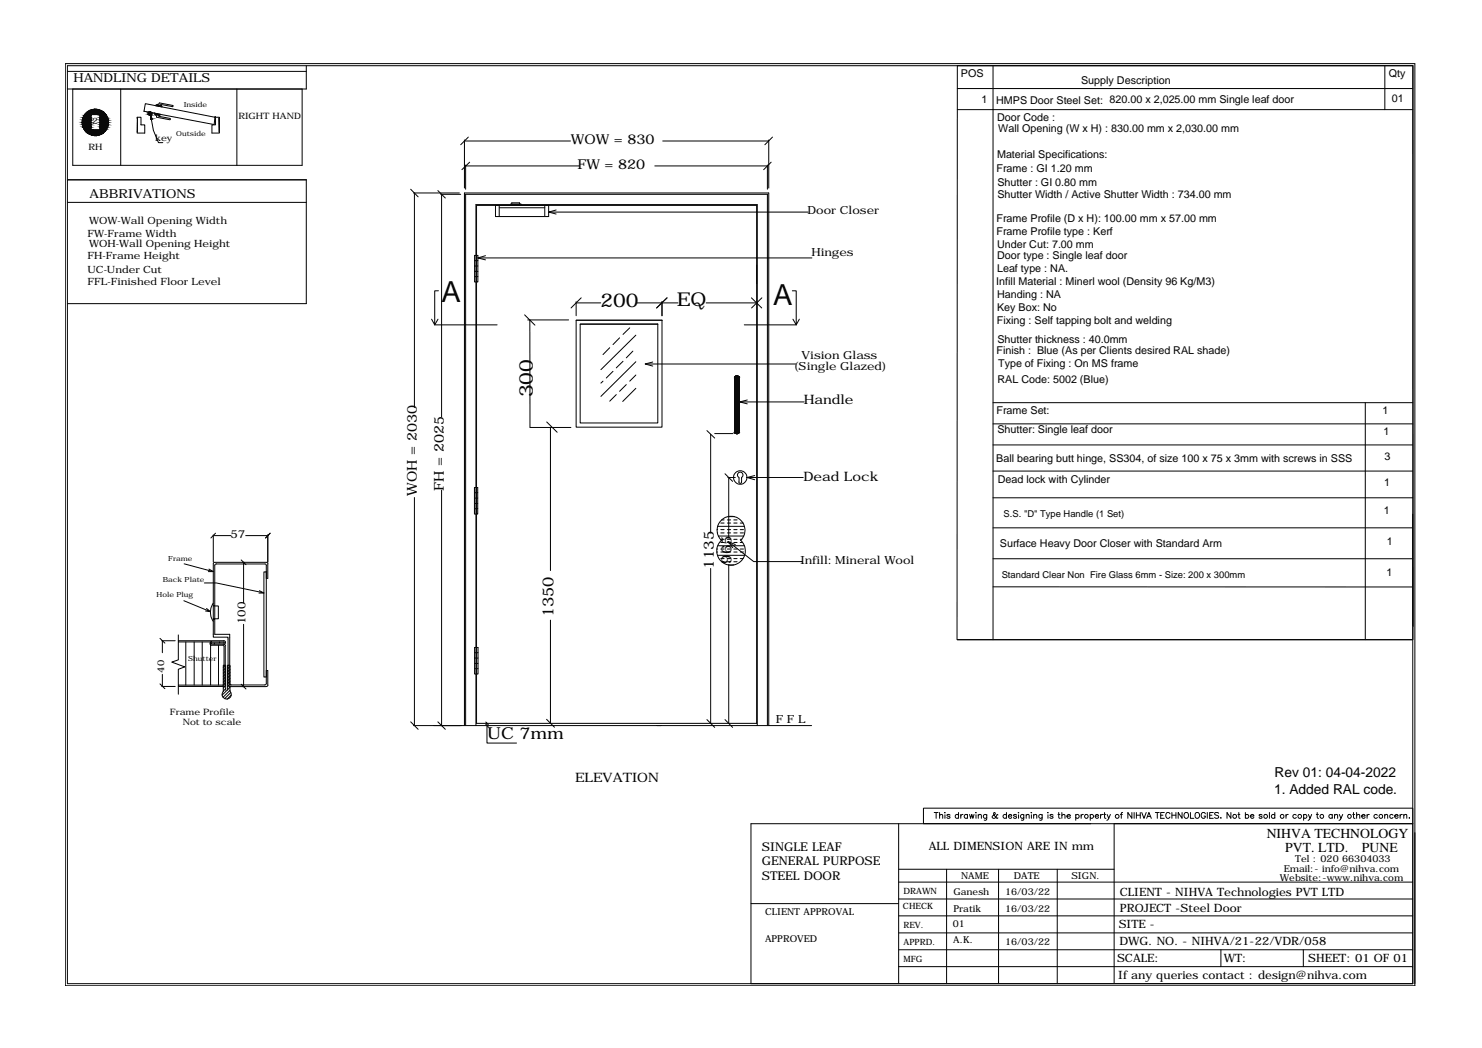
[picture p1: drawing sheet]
<svg xmlns="http://www.w3.org/2000/svg" width="420mm" height="297mm" viewBox="0 0 420 297" stroke-linecap="round" stroke-linejoin="round" font-family="sans-serif">
<!-- layer: 0 -->
<g fill="none" stroke="#000" stroke-width=".28">
<path d="M18.5 18h382.6v261.4h-382.6zM86.8 18.6v6.6h-67.7M271.4 18.6l-.1 162.7h129.1M281.5 18.6v162.7M392.6 18.6v12.5M400.6 18.6v158.9M19.1 20.2h67.7M20.6 25.2v21.7h65.1v-21.7M23.3 34.7h2.5v.6zM23.3 34.7l2.5 .6h-2.4zM23.4 34h2.4v.7zM23.4 34l2.4 .7h-2.5z"/>
<path d="M23.4 35.3h2.4v.7zM23.4 35.3l2.4 .7h-2.2zM23.6 33.4h2.2v.6zM23.6 33.4l2.2 .6h-2.4zM23.6 36h2.2v.7zM23.6 36l2.2 .7h-1.9zM23.9 32.7h1.9v.7zM23.9 32.7l1.9 .7h-2.2zM23.9 36.7l1.9 .1zM24 36.8h6.1l-.3 .4zM24 36.8l5.8 .4h-5.5zM24.1 32.5h1.7v.2z"/>
<path d="M24.1 32.5l1.7 .2h-1.9zM24.3 32.2l.5-.4 5 .4zM24.3 32.2h5.5l.2 .3zM24.3 32.2l5.7 .3h-5.9zM24.3 37.2h5.5l-.5 .5zM24.3 37.2l5 .5h-4.5zM24.8 31.8l.6-.4 3.9 .4zM24.8 31.8h4.5l.5 .4zM24.8 37.7h4.5l-.6 .3zM24.8 37.7l3.9 .3h-3.3zM25.4 31.4l.6-.2 2.7 .2zM25.4 31.4h3.3l.6 .4z"/>
<path d="M25.4 38h3.3l-.7 .3zM25.4 38l2.6 .3h-2zM26 31.2l.7-.2 1.3 .2zM26 31.2h2l.7 .2zM26 38.3h2l-.6 .1zM26 38.3l1.4 .1zM26.7 31l1.3 .2zM28.3 32.5h1.7l.2 .2zM28.3 32.5l1.9 .2h-1.9zM28.3 32.7h1.9l.3 .7zM28.3 32.7l2.2 .7h-2.2zM28.3 33.4h2.2l.2 .6z"/>
<path d="M28.3 33.4l2.4 .6h-2.4zM28.3 34h2.4v.7zM28.3 34l2.4 .7h-2.4zM28.3 34.7h2.4v.6zM28.3 34.7l2.4 .6h-2.4zM28.3 35.3h2.4l-.2 .7zM28.3 35.3l2.2 .7h-2.2zM28.3 36h2.2l-.3 .7zM28.3 36l1.9 .7h-1.9zM28.3 36.7h1.9zM28.3 36.7l1.8 .1zM34.2 25.2v21.7"/>
<path d="M38.9 33.6v-.4h1.1v2.2h1v2.3h-2.1v-.3M39 33.5l-.1 4 .1-4M41.2 29.4l19.7 3.8-.2 2.1-19.9-3.8zM42.1 32h.8zM42.1 32l.9 .1zM42.1 32.1l.9 .1zM42.1 32.2l.9 .1zM42.1 32.3h.9zM42.1 32.3h.8zM42.1 32.3l.8 .1zM42.1 32.4h.8zM42.1 32.4l.8 .1z"/>
<path d="M42.2 31.9l.7 .1zM42.2 32.5h.7zM42.2 32.5h.6zM42.3 31.8h.5zM42.3 31.8l.6 .1zM42.3 32.5h.5zM42.3 32.5l.4 .1zM42.3 31.8h.4zM42.3 32.6h.4zM42.3 32.6h.3zM42.4 31.8h.2zM42.4 31.8h.3z"/>
<path d="M42.4 32.6h.2zM42.5 31.8h.1zM42.7 32.6l.4 1.1-.4 .1zM42.9 32.1a.43 .43 0 0 0-.6-.3 .43 .43 0 0 0 0 .7 .43 .43 0 0 0 .6-.3M42.9 33.8l.6 3.2 1.4 3.4h1.3M43.8 32l1.8 .4-.1 .2-1.8-.3zM43.9 32.5l.4 .3 .1 .4 3.7 .8 .2-.2-.1-.2-3.1-.6M44 32.3l1.3 .3-.1 .2-1.3-.3zM44.2 29.8l1.7 .3v.2l-1.7-.3zM44.5 29.6l.7-.4 3.8 .7 .1 .2-.2 .1M44.5 29.6l1.3 .3-.1 .2-1.3-.3zM45 32.8v.1"/>
<path d="M45.2 32.8h-.1M45.6 29.8l.2 .1M45.7 29.5l-.1 .2M45.8 29.6l3.1 .6M60.9 33.1h.2zM62.1 33.5l.1 4-.1-4M62.2 33.6v-.4h-1.1v2.2h-1v2.3h2.1v-.3M67.2 25.2v21.7M131.7 39.7v13.6M131.7 40h30M132.8 38.9l-2.2 2.1M187.9 40h30"/>
<path d="M217.9 39.7v13.6M219 38.9l-2.2 2.1M271.4 25.1h129.1M271.4 31.1h129.1M19.1 51h67.7v35.1h-67.7M19.1 57.4h67.7M116.4 53.6l2.1 2.2M117.2 54.7h13M117.5 54.7v60.8M124.1 54l2.2 2.1M124.9 55.1h5.7M125.2 55.1v63.1"/>
<path d="M132 46.8v6.8M132 47h32.2M133.2 46l-2.2 2.1M135.1 58.2h79.4v146.8h-79.4zM140.5 58.2v3.2h15v-3.2M141.5 58.9h12.9M141.5 58.2v3.2M144.8 58.2v-.4h2.9v.4M145.1 57.8v-.3h2.2v.3M154.4 58.2v3.2M157.7 59.5l-2.2 .6 2.2 .6M185.6 47h32"/>
<path d="M217.6 46.8v6.8M218.6 46l-2.1 2.1M134.5 72.4h1v7.5h-1zM134.5 78.4h1M134.5 73.9h1M134.5 75.4h1M134.5 76.9h1M135.5 73.1h94.7M137.6 72.5l-2.1 .6 2.1 .6M155.5 60.1h73.6M124.2 90.5l-1 1.6h17.7M124.3 82.4h-1.1v9.7l-.8-1.6"/>
<path d="M148.7 89.2l3 3M149.6 90.7h11.6M150.2 90.7l.1 30.4M163.3 90.8h24.4v30.3h-24.4zM163.3 90.8h24.4M163.3 85.5v4M163.3 85.9h7M164.5 91.9h22v28h-22zM164.5 91.9h22M164.8 84.4l-2.9 2.9M172.9 98.6l-1.9 1.9M175.7 95.8l-1.9 1.9"/>
<path d="M178.5 92.9l-1.9 1.9M179.4 99.5l-1.8 1.9M180.3 95l-9.9 9.8M180.7 85.9h11.5M187.7 85.5v4M189.1 84.4l-2.9 2.9M200.2 85.9h14.3M213 84.4l3 2.9M216 84.4l-2.9 2.9M224.6 82.4h1.1v9.7l.9-1.6M224.8 90.5l.9 1.6h-14.7M155 119.6l3 2.9"/>
<path d="M171 108l-.6 .6M173.8 105.2l-1.9 1.9M174.7 111.8l-1.8 1.9M176.6 102.4l-1.9 1.9M177.6 109l-1.9 1.9M180.3 102.5l-9.9 9.9M180.3 110.1l-3.8 3.7M180.3 106.3l-1.8 1.7M183.7 103.2h41.9M185.1 102.6l-2.2 .6 2.2 .6M208.3 107.1l1.3 .1zM208.3 107.2h1.3v15.1z"/>
<path d="M208.3 107.2l1.3 15.1h-1.3zM208.3 107.1v-.3a.68 .68 0 0 1 .8-.3 .68 .68 0 0 1 .5 .6M208.3 107.2v15.1M208.3 106.9l1.3 .2zM208.3 106.8l1.3 .1zM208.4 106.7l1.1 .1zM208.5 106.6l-.1 .1h1l-.9-.1 .9 .1-.1-.1M209.6 107.2v15.1M209.7 113.9h18.3M211.9 113.4l-2.2 .5 2.2 .6M281.5 114.1h119M387.1 114.1v67.2"/>
<path d="M125.2 138.9v66.8M134.5 138.2h.9v7.5h-.9zM134.5 139.7h.9M150.3 121.2h11.6M156.1 121.1v40.6M200.4 122l2.2 2.2M201.5 123.1v28M202.6 122.9h5.2M205.5 134.3l2.2 2.1M206.3 135.3h2.2M206.6 135.3v17.2M208.3 122.3h1.3z"/>
<path d="M208.3 122.3h1.3v.2zM208.3 122.3l1.3 .2h-1.3zM208.3 122.2a.68 .68 0 0 0 .6 .7 .68 .68 0 0 0 .7-.6M208.3 122.5h1.3zM208.3 122.5l1.2 .1zM208.3 122.6h1.2zM208.3 122.6l1.1 .1zM208.4 122.7h1zM208.4 122.7l.9 .1zM208.5 122.8h.8zM208.5 122.8l.7 .1zM208.6 122.9h.6z"/>
<path d="M208.6 122.9h.5zM208.8 122.9h.3zM208.8 122.9h.2zM209.4 135.3a.8 .8 0 0 1-.1-1.2 .8 .8 0 0 1 1.2 0 .8 .8 0 0 1-.2 1.2M209.5 135.3v1.3a.38 .38 0 0 0 .3 .4 .38 .38 0 0 0 .4-.3M210.3 135.3l-.1 1.3M211.8 135.3h15.9M214 134.8l-2.2 .5 2.2 .7M281.5 120.1h119M281.5 126.1h119M281.5 133.5h119M52.2 159.8l8.3 2.2"/>
<path d="M60.5 159.9v20.7h4.2v13.5l.4 .5M60.5 151.6v7.7M60.5 151.8h5M61.1 151.1l-1.3 1.4M61.3 159.9h13.7M61.4 159.8l-.5 .3v19.7h4.2v14l.4 .3h9.6l.4-.4M68.4 158.7l1.3 1.4M69.1 159.4v11.5M69.7 151.8h6.2M75.1 159.8l.4 .5M75.5 159.4h-14.7l-.3 .4M75.5 159.4l.5 .4"/>
<path d="M75.9 151.6v7.7M75.9 159.9v4h-.4v-3.6M76.6 151.1l-1.3 1.4M117.5 141v64.7M134.5 144.2h.9M134.5 141.2h.9M134.5 142.7h.9M203.3 156.5h.2M203.3 150.1h.2M203.3 155.6h.2M203.3 151h.2M203.5 149.2h7.6"/>
<path d="M203.5 157.4h7.6M203.6 154.7h7.4M203.7 151.9h7.2M204.4 148.3h.9M204.4 151h.9M204.4 153.8h.9M204.4 156.5h.9M204.4 150.1h.9M204.4 152.9h.9M204.4 155.6h.9M204.4 158.3h.9M204.6 159.2h.7"/>
<path d="M204.6 147.4h.7M206.2 148.3h1M206.2 151h1M206.2 153.8h1M206.2 156.5h1M206.2 159.2h1M206.2 147.4h1M206.2 150.1h1M206.2 152.9h1M206.2 155.6h1M206.2 158.3h1M206.4 153.5l7.3 5.7h13.7"/>
<path d="M206.4 146.4h1.8M208 148.3h1M208 151h1M208 153.8h1M208 156.5h1M208 159.2h1M208 147.4h1M208 150.1h1M208 152.9h1M208 155.6h1M208 158.3h1M208.5 154.3l-2.1-.8 1.3 1.7"/>
<path d="M209.9 148.3h.8M209.9 151h.9M209.9 153.8h.6M209.9 156.5h.9M209.9 150.1h.9M209.9 152.9h.4M209.9 155.6h.9M209.9 158.3h.8M209.9 153.2a3.9 3.9 0 0 0 .2-5.7 3.9 3.9 0 0 0-5.7 0 3.9 3.9 0 0 0 .1 5.7 4 4 0 0 0-.1 5.8 4 4 0 0 0 5.8 0 4 4 0 0 0-.2-5.8M281.5 158.4h119M281.5 141.1h119M281.5 149.6h119"/>
<path d="M400.5 145.8v133h-381.4v-260.2h381.4l.1 162.7h-129.1M50.6 180v7l-1.9 .7 3.7 1.3-1.8 .7v7.1M52.1 170.3l7.6 3.1M57.9 165.2h3.4l13.5 2.9M58.6 172.5l1.1 .9-1.4-.2M59.2 161.3l1.3 .7h-1.4M60.5 171.7h1.4v3.7h-1.4M60.5 171a4.5 4.5 0 0 0 0 5.1M60.5 175.5h.3M60.5 171.6h.3M69.1 177v17.6M73.5 167.4l1.3 .7h-1.4"/>
<path d="M74.8 162.1h.7v29.8h-.7zM156.1 175.8v29.2M201.5 161.1v44M206.5 160.1h1.5M206.6 160.1v45M281.5 166.3l118.9 .1M45.4 193.8l1.4 1.4M45.4 180.9l1.4 1.4M45.9 181.6h3.8M45.9 194.6h3.8M46 181.6v3.4M46 191.1v3.5"/>
<path d="M50.6 181.6h12.8M50.6 181.9h12.8M50.6 194.6h12.8M50.6 194.2h12.5M52.7 181.9v12.3M55 181.9v12.3M57.3 181.9v12.3M59.7 181.9v12.3M60 181.9l-.5 .3 .1 .4 .4 .3M60 182.9h3.1M60.8 182.2v.4M61.9 182.9v11.3"/>
<path d="M62.3 181.9v.3M63.2 182.9l.4 .4M63.3 196a1.28 1.28 0 0 0 .1 1.8 1.28 1.28 0 0 0 1.7 0 1.28 1.28 0 0 0 .2-1.8M63.5 182.6l.4 .3v11.2l-.5 .4M63.5 181.6l.4 .2v.3l-.5 .5h-3.4l-.2-.2 .2-.2h3.4l.2-.1-.1-.2M63.5 183.3v10.5M63.6 193.8l-.5 .4M63.7 188.7l-.4 .4M63.7 189.6l-.4 .3M63.7 190.4l-.4 .4M63.7 191.2l-.4 .5M63.7 192.1l-.4 .4"/>
<path d="M63.7 192.9l-.4 .4M63.7 193.8l-.3 .3M64 195.6v-7h-.7v7.4M64 194.3l-.7 .7M64 195.2l-.7 .7M64.4 195.6l-1.4 1.4M64.5 195.6v-7h.7v7.4M64.7 188.6l-.2 .1M65.1 194.6h10.4M65.2 188.9l-.7 .7M65.2 189.7l-.7 .7M65.2 190.5l-.7 .8"/>
<path d="M65.2 191.4l-.7 .7M65.2 192.3l-.7 .7M65.2 193.1l-.7 .7M65.2 193.9l-.7 .7M65.2 194.8l-.7 .7M65.2 195.7l-2 2M65.4 196.3l-1.7 1.7M65.5 197l-1.1 1.2M68.4 193.9l1.3 1.4M75.5 193.7v-3.6h.4v4M76 194.2l-.5 .4M134.5 183.5h1v7.6h-1z"/>
<path d="M134.5 188h1M134.5 186.5h1M134.5 189.5h1M134.5 185h1M116.4 204.6l2.1 2.1M117.2 205.7h112.9M124.1 204.6l2.2 2.1M131.7 205.7v-151h86.2v151M132 205.7v-150.6h85.6v150.6M134.9 205.7v-147.7h79.8v147.7M137.7 204.6l.7 .8M137.7 205.3l.7 .7"/>
<path d="M138.1 205v5.6h8.3M155 203.9l2.2 2.2M200.4 204l2.2 2.2M205.5 204l2.2 2.2M254.8 233.5v45.3M261.8 229.1h138.7v4.4h-138.7zM264.9 230.3h1.1M265.4 230.3v1.6M266.4 231.1l.4-.3 .4 .1 .1 1M266.4 230.3v1.6M267.8 230.3h.2zM267.9 230.9v1"/>
<path d="M269.3 231.1l-.3-.3-.6 .3 .9 .4v.4h-.6l-.3-.2M271.8 231.1a.52 .52 0 0 0-.8-.1 .52 .52 0 0 0 0 .8 .52 .52 0 0 0 .8-.1M271.8 230.3v1.6M272.4 230.8v1.1M273 230.8l-.4 .1-.2 .4M274.3 231.1a.52 .52 0 0 0-.8-.1 .52 .52 0 0 0 0 .8 .52 .52 0 0 0 .8-.1M274.3 230.8v1.1M274.9 230.8l.3 1.1 .3-1.1 .3 1.1 .4-1.1M276.6 230.3h.2zM276.7 230.9v1M277.3 231.1l.4-.3 .4 .1 .1 1M277.3 230.8v1.1"/>
<path d="M279.8 230.8l-.1 1.6h-.7M279.8 231.1a.54 .54 0 0 0-.8-.1 .54 .54 0 0 0 0 .8 .54 .54 0 0 0 .8-.1M282.9 231l-.2-.2a.99 .99 0 0 1-1.3 1v-.5l.8-.6-.3-.4-.2 .2 .2 .6 .7 .8 .3-.1M285.3 231.1a.54 .54 0 0 0-.8-.1 .54 .54 0 0 0 0 .8 .54 .54 0 0 0 .8-.1M285.3 230.3v1.6M285.9 231.3h.9a.47 .47 0 0 0-.4-.5 .47 .47 0 0 0-.5 .5l.4 .6 .5-.2M288.2 231.1l-.3-.3-.6 .3 .8 .4v.4h-.5l-.3-.2M288.7 230.3h.2zM288.8 230.9v1M290.3 230.8l-.1 1.6h-.6M290.3 231.1a.52 .52 0 0 0-.8-.1 .52 .52 0 0 0 0 .8 .52 .52 0 0 0 .8-.1M290.9 231.1l.4-.3 .4 .1 .1 1"/>
<path d="M290.9 230.8v1.1M292.3 230.3h.2zM292.4 230.9v1M293 231.1l.5-.3 .3 .1 .1 1M293 230.8v1.1M295.5 230.8l-.1 1.6h-.7M295.5 231.1a.54 .54 0 0 0-.8-.1 .54 .54 0 0 0 0 .8 .54 .54 0 0 0 .8-.1M297 230.3h.2zM297.1 230.9v1M298.5 231.1l-.3-.3-.5 .3 .8 .4v.4h-.5l-.3-.2M299.9 230.8h.6M300.2 230.3v1.3l.4 .3"/>
<path d="M301 231.1l.4-.3 .5 .1v1M301 230.3v1.6M302.5 231.3h1a.54 .54 0 0 0-.8-.3 .54 .54 0 0 0-.2 .7 .54 .54 0 0 0 .8 .2l.2-.2M305 231.1a.54 .54 0 0 1 .8-.1 .54 .54 0 0 1 0 .8 .54 .54 0 0 1-.8-.1M305 230.8v1.7M306.5 230.8v1.1M307.1 230.8l-.3 .1-.3 .4M309.1 231.1a.52 .52 0 0 1 .8-.1 .52 .52 0 0 1 0 .8 .52 .52 0 0 1-.8-.1M309.1 230.8v1.7M309.3 233.5h-96.4v45.3M310.5 231.3h1a.54 .54 0 0 0-.8-.3 .54 .54 0 0 0-.2 .7 .54 .54 0 0 0 .8 .2l.2-.2M312 230.8v1.1"/>
<path d="M312.6 230.8l-.3 .1-.3 .4M312.9 230.8h.6M313.2 230.3v1.6h.3M313.9 230.8l.4 1.1 .5-1.1M314.3 231.9l-.5 .6M317.6 230.8h.6M318.3 230.3h-.3l-.1 .3v1.3M320.9 230.3v1.6l-1.1-1.6v1.6M321.5 230.3v1.6M322.2 230.3v1.6M322.2 231.1h1.1M323.3 230.3v1.6"/>
<path d="M323.7 230.3l.6 1.6 .7-1.6M325.1 231.9l.6-1.6 .7 1.6M325.3 231.4h.9M327.5 230.3h1.1M328.1 230.3v1.6M329.1 231.1h.6M330.1 230.3h-1v1.6h1M331.7 230.7a.61 .61 0 0 0-.7-.4 .61 .61 0 0 0-.5 .6 .67 .67 0 0 0 .3 .9 .67 .67 0 0 0 .9-.2M332.2 231.1h1.2M332.2 230.3v1.6M333.4 230.3v1.6M335.1 230.3v1.6l-1.1-1.6v1.6"/>
<path d="M336 230.3a.78 .78 0 0 1 1 .8 .78 .78 0 0 1-1 .8l-.3-.6zM337.5 230.3v1.6h1M338.9 230.5a.73 .73 0 0 1 1.2 .6 .73 .73 0 0 1-1.2 .6zM341.7 230.7a.61 .61 0 0 0-.7-.4 .61 .61 0 0 0-.5 .6 .67 .67 0 0 0 .3 .9 .67 .67 0 0 0 .9-.2v-.3h-.4M342.3 230.3v1.6M343 231.1h.6M344 230.3h-1v1.6h1M345.5 230.5l-.4-.2-.7 .2 .1 .4 1 .6v.2l-.4 .2-.7-.2M346 231.9h.2zM349 230.3v1.6l-1.1-1.6v1.6M351 230.8h.5M351.2 230.3l.1 1.6h.3"/>
<path d="M353.1 231.1a.54 .54 0 0 1 .8-.1 .54 .54 0 0 1 0 .8 .54 .54 0 0 1-.8-.1M353.1 230.3v1.6M354.5 231.3h1a.54 .54 0 0 0-.8-.3 .54 .54 0 0 0-.2 .7 .54 .54 0 0 0 .8 .2l.2-.2M357.8 231.1l-.3-.3-.5 .3 .7 .4v.4h-.4l-.3-.2M359.9 230.3v1.6M361.4 231.1a.54 .54 0 0 0-.8-.1 .54 .54 0 0 0 0 .8 .54 .54 0 0 0 .8-.1M361.4 230.3v1.6M364.6 230.8v1.1M365.2 230.8l-.4 .1-.2 .4M367.5 231.1a.54 .54 0 0 0-.8-.1 .54 .54 0 0 0 0 .8 .54 .54 0 0 0 .8-.1M369.6 231.1a.52 .52 0 0 1 .8-.1 .52 .52 0 0 1 0 .8 .52 .52 0 0 1-.8-.1M369.6 230.8v1.7"/>
<path d="M370.9 230.8l.5 1.1 .5-1.1M371.4 231.9l-.5 .6M373.2 230.8h.6M373.4 230.3v1.3l.4 .3M377.7 231.1a.54 .54 0 0 0-.8-.1 .54 .54 0 0 0 0 .8 .54 .54 0 0 0 .8-.1M377.7 230.8v1.1M378.3 231.1l.4-.3 .5 .1v1M378.3 230.8v1.1M379.7 230.8l.5 1.1 .5-1.1M380.2 231.9l-.2 .4-.4 .2M383.5 230.8h.6M383.7 230.3v1.3l.4 .3"/>
<path d="M384.6 231.1l.4-.3 .4 .1 .1 1M384.6 230.3v1.6M386.1 231.3h.9a.54 .54 0 0 0-.7-.3 .54 .54 0 0 0-.3 .7 .54 .54 0 0 0 .9 .2l.1-.2M387.6 230.8v1.1M388.2 230.8l-.4 .1-.2 .4M390.5 231.1a.54 .54 0 0 0-.8-.1 .54 .54 0 0 0 0 .8 .54 .54 0 0 0 .8-.1M392.6 231.1l.4-.3 .3 .1 .1 1M392.6 230.8v1.1M394.9 231.1a.52 .52 0 0 0-.7-.1 .52 .52 0 0 0 0 .8 .52 .52 0 0 0 .7-.1M395.4 231.3h1a.54 .54 0 0 0-.8-.3 .54 .54 0 0 0-.2 .7 .54 .54 0 0 0 .8 .2l.2-.2M396.9 230.8v1.1M397.6 230.8l-.4 .1-.3 .4"/>
<path d="M398 231.1l.4-.3 .4 .1v1M398 230.8v1.1M399.5 231.9h.1zM400.5 233.5h-84.6v45.3M212.9 256.1h41.9M254.8 259.6h145.7M254.8 254.8h145.7M254.8 250h145.7M254.8 246.4h61.1M268.4 246.4v32.4M283.1 246.4v32.4M299.7 246.4v32.4"/>
<path d="M254.8 264.4h145.7M254.8 269.2h145.7M254.8 274h145.7M346.1 269.2v4.8M369.5 269.2v4.8"/>
<circle cx="27" cy="34.7" r="3.8"/>
<circle cx="209.8" cy="135.3" r="1.92"/>
<circle cx="308" cy="231.4" r=".53"/>
<circle cx="316.7" cy="231.4" r=".54"/>
<circle cx="350" cy="231.4" r=".55"/>
<circle cx="358.8" cy="231.4" r=".54"/>
<circle cx="363.5" cy="231.4" r=".55"/>
<circle cx="368.5" cy="231.4" r=".53"/>
<circle cx="374.7" cy="231.4" r=".53"/>
<circle cx="382.6" cy="231.4" r=".53"/>
<circle cx="391.5" cy="231.4" r=".55"/>
</g>
<g fill="#000" stroke="#000" stroke-width=".28">
<path d="M23.4 34l-.1 .7h2.5zM23.4 34h2.4v.7z"/>
<path d="M23.6 33.4l-.2 .6h2.4zM23.6 33.4h2.2v.6z"/>
<path d="M23.3 34.7l.1 .6h2.4zM23.3 34.7h2.5v.6z"/>
<path d="M23.9 32.7l-.3 .7h2.2zM23.9 32.7h1.9v.7z"/>
<path d="M23.4 35.3l.2 .7h2.2zM23.4 35.3h2.4v.7z"/>
<path d="M24.1 32.5l-.2 .2h1.9zM24.1 32.5h1.7v.2z"/>
<path d="M23.6 36l.3 .7h1.9zM23.6 36h2.2v.7z"/>
<path d="M23.9 36.7l.1 .1h1.8zM23.9 36.7h1.9v.1z"/>
<path d="M24.3 32.2l-.2 .3h5.9zM24.3 32.2h5.5l.2 .3z"/>
<path d="M24.3 32.2h5.5l-5-.4zM24.8 31.8h4.5l.5 .4z"/>
<path d="M24 36.8l.3 .4h5.5zM24 36.8h6.1l-.3 .4z"/>
<path d="M24.8 31.8h4.5l-3.9-.4zM25.4 31.4h3.3l.6 .4z"/>
<path d="M24.3 37.2l.5 .5h4.5zM24.3 37.2h5.5l-.5 .5z"/>
<path d="M25.4 31.4h3.3l-2.7-.2zM26 31.2h2l.7 .2z"/>
<path d="M24.8 37.7l.6 .3h3.3zM24.8 37.7h4.5l-.6 .3z"/>
<path d="M26 31.2h2l-1.3-.2zM26.7 31l1.3 .2z"/>
<path d="M25.4 38l.6 .3h2zM25.4 38h3.3l-.7 .3z"/>
<path d="M26 38.3l1.4 .1zM26 38.3h2l-.6 .1z"/>
<path d="M28.3 32.5v.2h1.9zM28.3 32.5h1.7l.2 .2z"/>
<path d="M28.3 32.7v.7h2.2zM28.3 32.7h1.9l.3 .7z"/>
<path d="M28.3 33.4v.6h2.4zM28.3 33.4h2.2l.2 .6z"/>
<path d="M28.3 34v.7h2.4zM28.3 34h2.4v.7z"/>
<path d="M28.3 34.7v.6h2.4zM28.3 34.7h2.4v.6z"/>
<path d="M28.3 35.3v.7h2.2zM28.3 35.3h2.4l-.2 .7z"/>
<path d="M28.3 36v.7h1.9zM28.3 36h2.2l-.3 .7z"/>
<path d="M28.3 36.7v.1h1.8zM28.3 36.7h1.9l-.1 .1z"/>
<path d="M42.1 32h.8zM42.2 32h.7z"/>
<path d="M42.1 32l.9 .1zM42.1 32l.9 .1z"/>
<path d="M42.1 32.1l.9 .1zM42.1 32.1l.9 .1z"/>
<path d="M42.1 32.2l.9 .1zM42.1 32.2l.9 .1z"/>
<path d="M42.1 32.3h.8zM42.1 32.3h.9z"/>
<path d="M42.2 31.9l.7 .1zM42.2 31.9l.7 .1z"/>
<path d="M42.1 32.3l.8 .1zM42.1 32.3l.8 .1z"/>
<path d="M42.3 31.8l.6 .1zM42.3 31.8l.6 .1z"/>
<path d="M42.2 32.4l.7 .1zM42.2 32.4h.7z"/>
<path d="M42.2 32.5h.6zM42.2 32.5h.7z"/>
<path d="M42.3 31.8h.4zM42.4 31.8h.3z"/>
<path d="M42.3 32.5l.4 .1zM42.3 32.5h.5z"/>
<path d="M42.3 32.6h.4zM42.3 32.6h.4z"/>
<path d="M42.7 32.6v1.1h.4zM42.7 33.7h.4z"/>
<path d="M208.3 106.9l1.3 .2zM208.3 106.9l1.3 .2z"/>
<path d="M208.3 107.1l1.3 .1zM208.3 107.1l1.3 .1z"/>
<path d="M208.3 106.8l1.3 .1zM208.3 106.8l1.3 .1z"/>
<path d="M208.3 106.8h1.2zM208.4 106.7l1.1 .1z"/>
<path d="M208.4 106.7h1zM208.5 106.6l.9 .1z"/>
<path d="M208.3 107.2v15.1h1.3zM208.3 107.2h1.3v15.1z"/>
<path d="M208.3 122.3h1.3zM208.3 122.3h1.3z"/>
<path d="M208.3 122.3v.2h1.3zM208.3 122.3h1.3v.2z"/>
<path d="M208.3 122.5l1.2 .1zM208.3 122.5h1.3z"/>
<path d="M208.3 122.6l1.1 .1zM208.3 122.6h1.2z"/>
<path d="M208.4 122.7l.9 .1zM208.4 122.7h1z"/>
<path d="M208.5 122.8l.7 .1zM208.5 122.8h.8z"/>
<path d="M208.6 122.9h.5zM208.6 122.9h.6z"/>
</g>
<g font-size="8.2">
<text x="125.2" y="85.6">A</text>
<text x="219.2" y="86.3">A</text>
</g>
<g font-size="5.4">
<text x="170.2" y="87">200</text>
<text x="191.9" y="86.7">EQ</text>
<text x="151.1" y="112.6" transform="rotate(-90 151.1 112.6)">300</text>
</g>
<text font-size="4.7" x="138.1" y="209.6">UC 7mm</text>
<text font-size="4.4" x="156.9" y="175" transform="rotate(-90 156.9 175)">1350</text>
<g font-size="4">
<text x="202.4" y="161.2" transform="rotate(-90 202.4 161.2)">1135</text>
<text x="207.4" y="159.8" transform="rotate(-90 207.4 159.8)">965</text>
</g>
<g font-size="3.9">
<text x="161.9" y="40.8">WOW = 830</text>
<text x="163.7" y="47.9">FW = 820</text>
<text x="118.2" y="140.5" transform="rotate(-90 118.2 140.5)">WOH = 2030</text>
<text x="125.8" y="139.1" transform="rotate(-90 125.8 139.1)">FH = 2025</text>
<text x="361.4" y="220.2">Rev 01: 04-04-2022</text>
<text x="361.2" y="224.9">1. Added RAL code.</text>
<text x="359.1" y="237.5">NIHVA TECHNOLOGY</text>
<text x="364.4" y="241.6">PVT. LTD.</text>
<text x="386.1" y="241.6">PUNE</text>
</g>
<g font-size="3.7">
<text x="227.9" y="114.5">Handle</text>
<text x="227.8" y="136.3">Dead Lock</text>
<text x="163.1" y="221.6">ELEVATION</text>
</g>
<g font-size="3.5">
<text x="20.8" y="23.2">HANDLING DETAILS</text>
<text x="25.4" y="56">ABBRIVATIONS</text>
</g>
<g font-size="3.4">
<text x="216" y="241.1">SINGLE LEAF</text>
<text x="216" y="245.3">GENERAL PURPOSE</text>
<text x="216" y="249.5">STEEL DOOR</text>
</g>
<g font-size="3.3">
<text x="263.3" y="240.9">ALL DIMENSION ARE IN mm</text>
<text x="317.5" y="254">CLIENT - NIHVA Technologies PVT LTD</text>
<text x="317.2" y="263.1">SITE -</text>
<text x="317.5" y="258.4">PROJECT -Steel Door</text>
<text x="317.3" y="268">DWG. NO. - NIHVA/21-22/VDR/058</text>
<text x="316.7" y="272.8">SCALE:</text>
<text x="346.9" y="272.7">WT:</text>
<text x="370.9" y="272.8">SHEET: 01 OF 01</text>
<text x="317" y="277.6">If any queries contact : design@nihva.com</text>
</g>
<g font-size="3.2">
<text x="229" y="60.5">Door Closer</text>
<text x="230.1" y="72.6">Hinges</text>
<text x="227.3" y="101.7">Vision Glass</text>
<text x="225.2" y="104.8">(Single Glazed)</text>
<text x="65.3" y="152.4">57</text>
<text x="226.9" y="159.8">Infill: Mineral Wool</text>
<text x="69.6" y="177" transform="rotate(-90 69.6 177)">100</text>
<text x="219.9" y="205.1">F F L</text>
</g>
<g font-size="3">
<text x="272.4" y="21.9">POS</text>
<text x="306.5" y="23.9">Supply Description</text>
<text x="393.8" y="21.9">Qty</text>
<text x="278.3" y="29.2">1</text>
<text x="282.4" y="29.4">HMPS Door Steel Set: 820.00 x 2,025.00 mm Single leaf door</text>
<text x="394.6" y="28.9">01</text>
<text x="282.7" y="34.4">Door Code :</text>
<text x="283" y="37.3">Wall Opening (W x H) : 830.00 mm x 2,030.00 mm</text>
<text x="282.7" y="44.7">Material Specifications:</text>
<text x="282.5" y="48.9">Frame : GI 1.20 mm</text>
<text x="282.8" y="52.6">Shutter : GI 0.80 mm</text>
<text x="282.8" y="56.3">Shutter Width / Active Shutter Width : 734.00 mm</text>
<text x="282.5" y="62.9">Frame Profile (D x H): 100.00 mm x 57.00 mm</text>
<text x="282.5" y="66.6">Frame Profile type : Kerf</text>
<text x="282.7" y="70.3">Under Cut: 7.00 mm</text>
<text x="282.7" y="73.4">Door type : Single leaf door</text>
<text x="282.7" y="77.1">Leaf type : NA.</text>
<text x="282.5" y="80.6">Infill Material : Minerl wool (Density 96 Kg/M3)</text>
<text x="282.7" y="84.3">Handing : NA</text>
<text x="282.7" y="88">Key Box: No</text>
<text x="282.6" y="91.9">Fixing : Self tapping bolt and welding</text>
<text x="282.5" y="100.4">Finish : Blue (As per Clients desired RAL shade)</text>
<text x="282.8" y="97.3">Shutter thickness : 40.0mm</text>
<text x="283" y="104.1">Type of Fixing : On MS frame</text>
<text x="282.8" y="108.5">RAL Code: 5002 (Blue)</text>
<text x="282.5" y="117.3">Frame Set:</text>
<text x="391.9" y="117.4">1</text>
<text x="282.8" y="122.8">Shutter: Single leaf door</text>
<text x="392.2" y="123.4">1</text>
<text x="282.5" y="130.9">Ball bearing butt hinge, SS304, of size 100 x 75 x 3mm with screws in SSS</text>
<text x="392.5" y="130.5">3</text>
<text x="282.9" y="136.8">Dead lock with Cylinder</text>
<text x="392.4" y="137.8">1</text>
<text x="392.4" y="145.8">1</text>
<text x="283.5" y="155">Surface Heavy Door Closer with Standard Arm</text>
<text x="393.2" y="154.6">1</text>
<text x="393" y="163.2">1</text>
</g>
<g font-size="2.8">
<text x="25.3" y="63.4">WOW-Wall Opening Width</text>
<text x="24.8" y="67.3">FW-Frame Width</text>
<text x="25.3" y="70.1">WOH-Wall Opening Height</text>
<text x="24.8" y="73.5">FH-Frame Height</text>
<text x="24.8" y="77.4">UC-Under Cut</text>
<text x="24.8" y="80.8">FFL-Finished Floor Level</text>
</g>
<g font-size="2.7">
<text x="284.5" y="146.6">S.S. &quot;D&quot; Type Handle (1 Set)</text>
<text x="284" y="163.9">Standard Clear Non Fire Glass 6mm - Size: 200 x 300mm</text>
<text x="46.6" y="190.7" transform="rotate(-90 46.6 190.7)">40</text>
<text x="367.2" y="244.4">Tel : 020 66304033</text>
<text x="272.5" y="249.1">NAME</text>
<text x="287.4" y="249.1">DATE</text>
<text x="303.8" y="249.1">SIGN.</text>
<text x="362.9" y="249.8">Website:-www.nihva.com</text>
<text x="364" y="247.1">Email:- info@nihva.com</text>
<text x="270.3" y="253.5">Ganesh</text>
<text x="285" y="253.5">16/03/22</text>
<text x="216.9" y="259.2">CLIENT APPROVAL</text>
<text x="270.1" y="262.8">01</text>
<text x="270.3" y="258.4">Pratik</text>
<text x="285" y="258.4">16/03/22</text>
<text x="216.9" y="267">APPROVED</text>
<text x="270.3" y="267.3">A.K.</text>
<text x="285" y="267.9">16/03/22</text>
</g>
<g font-size="2.5">
<text x="26.2" y="35.3">2</text>
<text x="67.6" y="33.8">RIGHT HAND</text>
<text x="44" y="40">key</text>
<text x="25.1" y="42.4">RH</text>
<text x="48.2" y="202.5">Frame Profile</text>
<text x="51.8" y="205.5">Not to scale</text>
<text x="256" y="257.7">CHECK</text>
<text x="256.1" y="253.4">DRAWN</text>
<text x="256.1" y="263">REV.</text>
<text x="256.1" y="267.8">APPRD.</text>
<text x="256.1" y="272.6">MFG</text>
</g>
<g font-size="2">
<text x="52.1" y="30.3">Inside</text>
<text x="50" y="38.6">Outside</text>
<text x="47.7" y="159.1">Frame</text>
<text x="46.2" y="165">Back Plate</text>
<text x="44.4" y="169.3">Hole Plug</text>
<text x="53.4" y="187.4">Shutter</text>
</g>
</svg>
